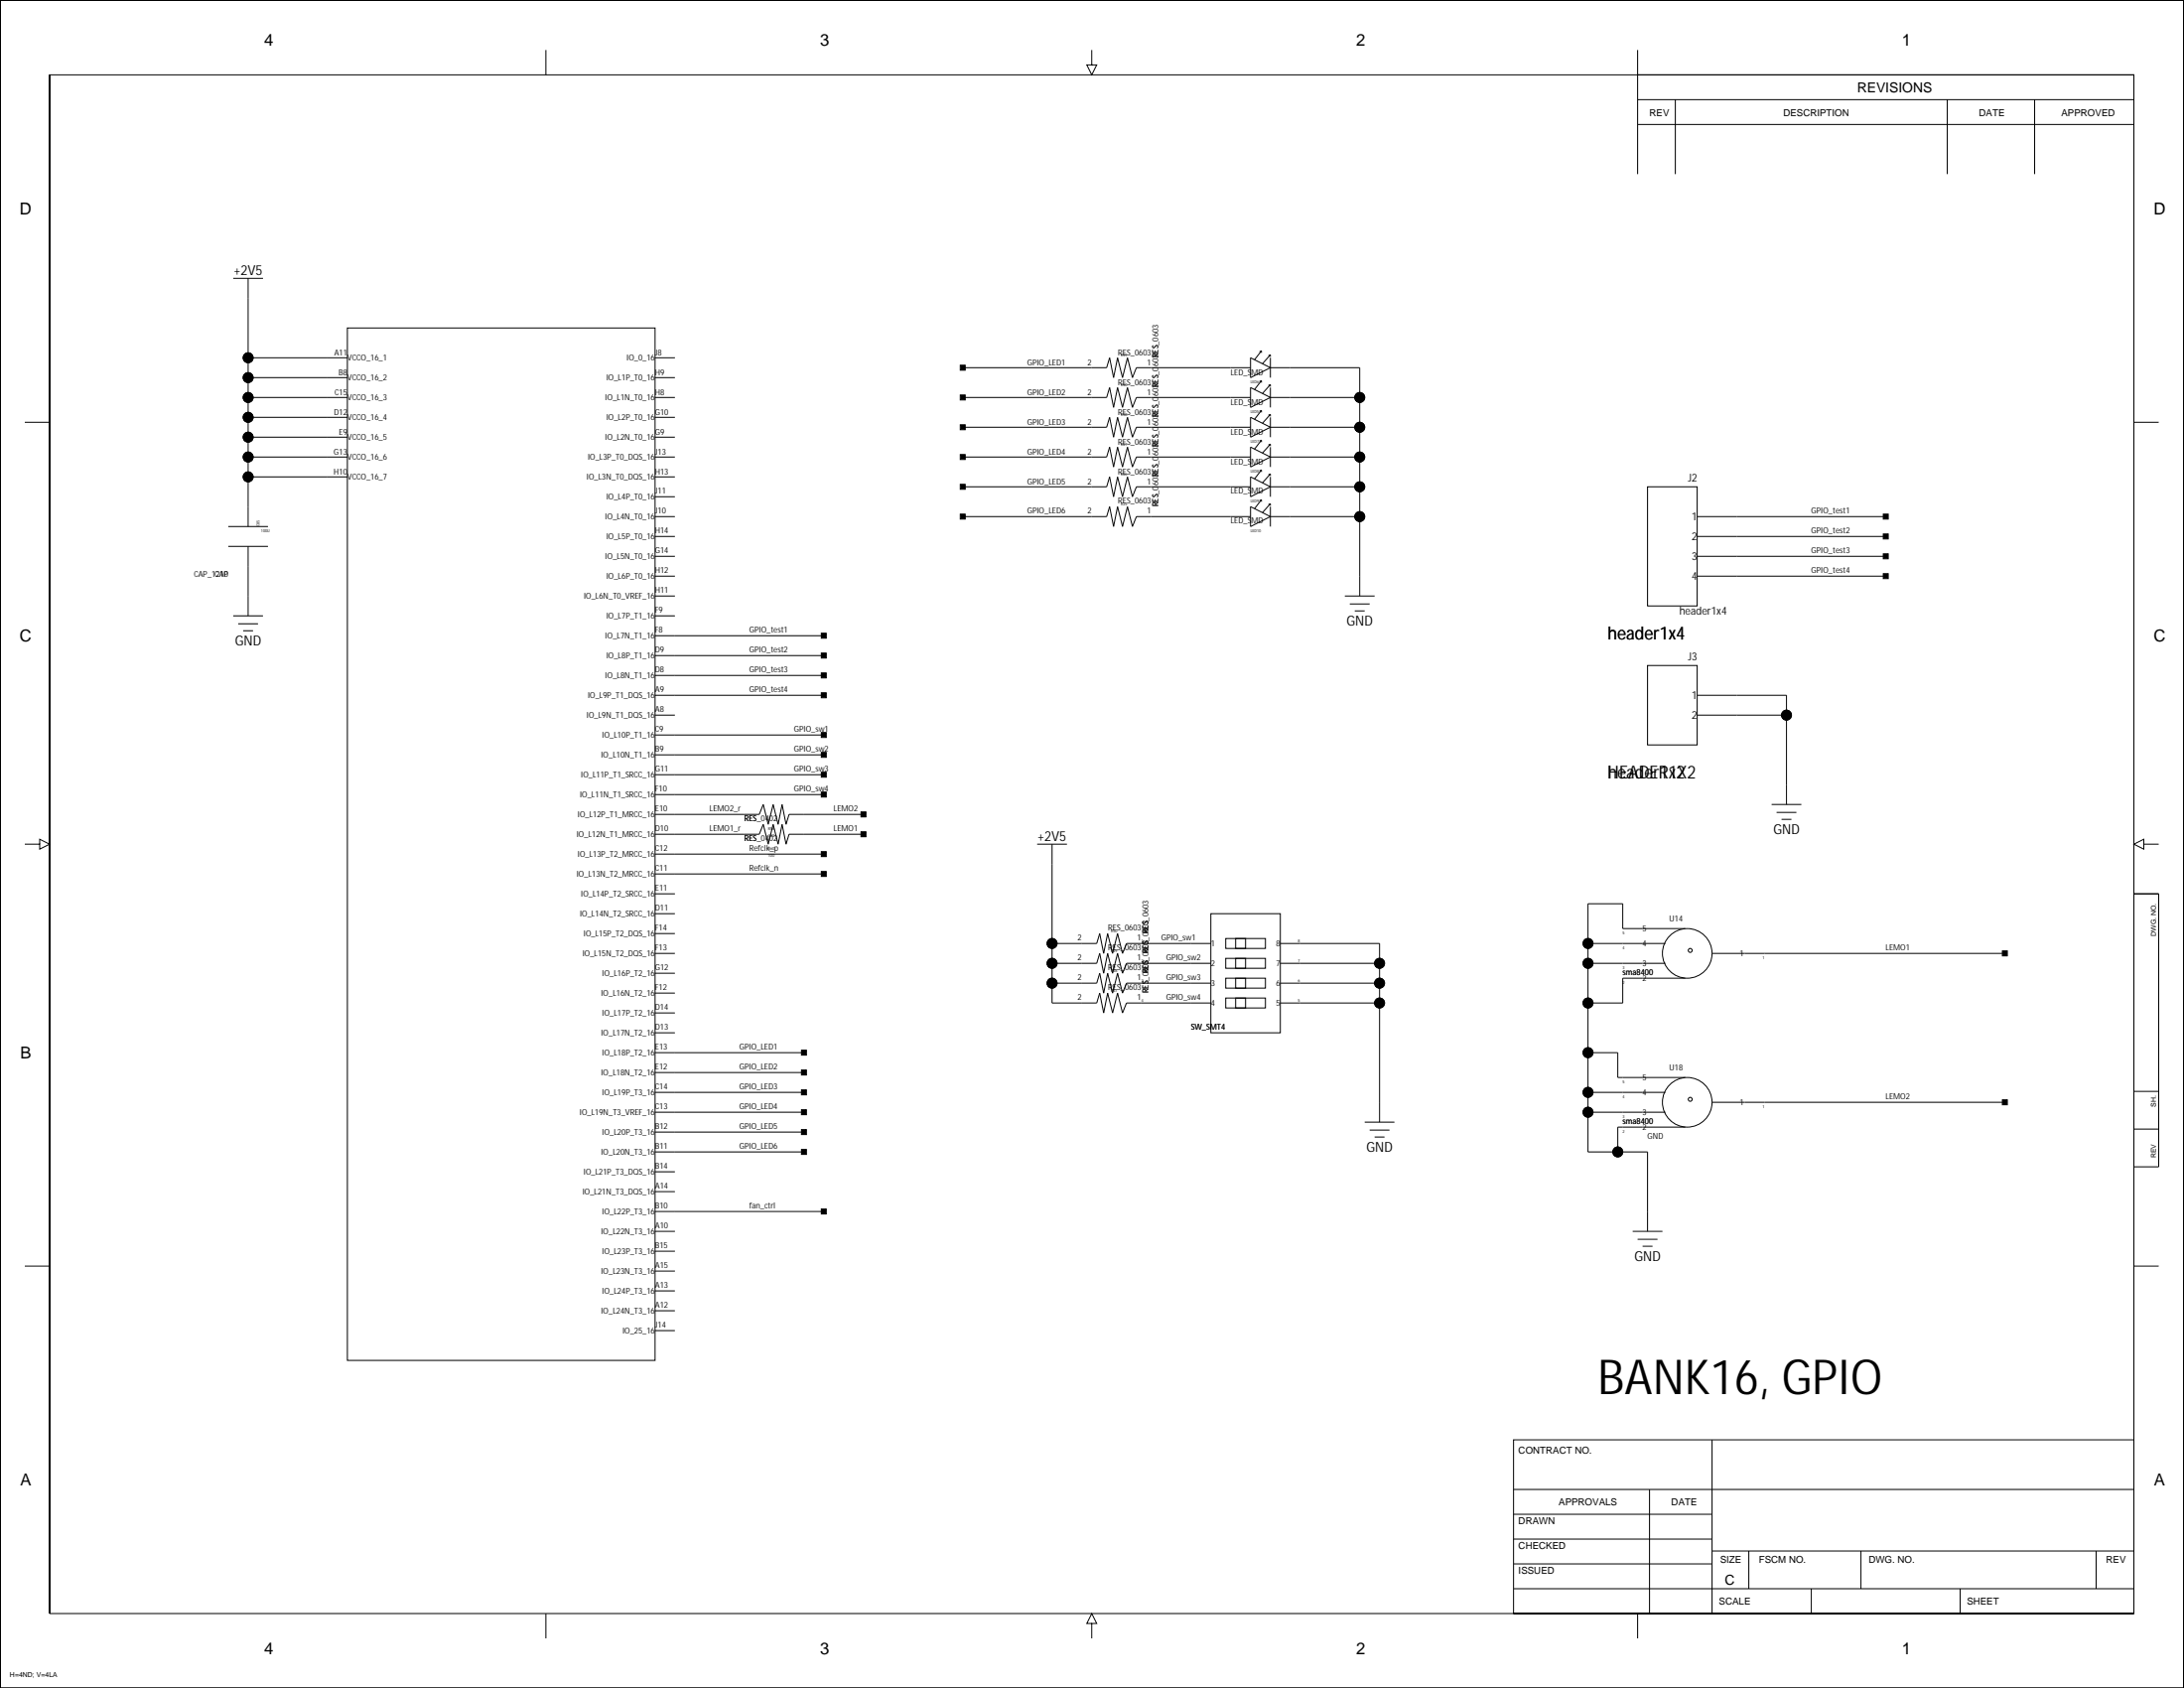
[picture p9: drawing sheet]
<svg xmlns="http://www.w3.org/2000/svg" width="559mm" height="432mm" viewBox="0 0 559 432" stroke-linecap="round" stroke-linejoin="round" font-family="sans-serif">
<g fill="none" stroke="#000" stroke-width=".25">
<path d="M0 .1h558.7v431.7h-558.7zM0 .1v431.7v-431.7h558.7v431.7h-558.7M12.7 19.1v393.7v-393.7h533.3v393.7h-533.3M139.7 12.8v6.3M279.3 12.8v3.8h-1.2l1.2 2.5 1.3-2.5h-1.3M419 19.1h127v25.4M419 12.8v31.7M419 31.8h127M419 25.5h127M428.7 25.5v19M498.2 25.5v19M520.6 25.5v19"/>
<path d="M59.7 71.2h7.6M63.5 71.2v63.5M63.5 91.5h25.4M63.5 96.6h25.4M88.9 83.9h78.7v264.1h-78.7zM167.6 91.5h5.1M167.6 96.6h5.1M246.3 94.1h36.8l.8-2.6 1 5.1 1-5.1 1.3 5.1 1.3-5.1 1.2 5.1 1.1-2.5h29.2M320 91.5l5 2.6-5 2.5zM320 99.1l5 2.6-5 2.5zM322.8 89.7v.5M322.8 97.4v.5"/>
<path d="M322.8 89.7l-.5 .3M322.8 89.7l-1.8 2.3M322.8 97.4l-.5 .2M322.8 97.4l-1.8 2.2M325 94.1h22.9v58.4M325 90.8v.5M325 91.5v5.1M325 98.4v.5M325 99.1v5.1M325 90.8l-.5 .2M325 90.8l-2 2.2M325 98.4l-.5 .2"/>
<path d="M325 98.4l-2 2.3M6.3 108h6.4M63.5 101.7h25.4M63.5 116.9h25.4M63.5 106.8h25.4M63.5 111.8h25.4M167.6 101.7h5.1M167.6 116.9h5.1M167.6 106.8h5.1M167.6 111.8h5.1M246.3 101.7h36.8l.8-2.6 1 5.1 1-5.1 1.3 5.1 1.3-5.1 1.2 5.1 1.1-2.5h29.2M246.3 109.3h36.8l.8-2.5 1 5 1-5 1.3 5 1.3-5 1.2 5 1.1-2.5h29.2"/>
<path d="M246.3 116.9h36.8l.8-2.5 1 5.1 1-5.1 1.3 5.1 1.3-5.1 1.2 5.1 1.1-2.6h29.2M320 106.8l5 2.5-5 2.5zM320 114.4l5 2.5-5 2.6zM322.8 105v.5M322.8 112.6v.5M322.8 105l-.5 .2M322.8 105l-1.8 2.3M322.8 112.6l-.5 .2M322.8 112.6l-1.8 2.3M325 106v.5M325 106.8v5M325 113.6v.5"/>
<path d="M325 114.4v5.1M325 101.7h22.9M325 109.3h22.9M325 106l-.5 .2M325 106l-2 2.3M325 116.9h22.9M325 113.6l-.5 .3M325 113.6l-2 2.3M546 108h6.3M58.4 134.7h10.2M58.4 139.8h10.2M63.5 122h25.4"/>
<path d="M63.5 139.8v17.7M167.6 137.2h5.1M167.6 132.1h5.1M167.6 122h5.1M167.6 127.1h5.1M246.3 132.1h36.8l.8-2.5 1 5.1 1-5.1 1.3 5.1 1.3-5.1 1.2 5.1 1.1-2.6h29.2M246.3 124.5h36.8l.8-2.5 1 5.1 1-5.1 1.3 5.1 1.3-5.1 1.2 5.1 1.1-2.6h29.2M320 122l5 2.5-5 2.6zM320 129.6l5 2.5-5 2.6zM322.8 120.2v.5M322.8 127.8v.5M322.8 120.2l-.5 .3"/>
<path d="M322.8 120.2l-1.8 2.3M322.8 127.8l-.5 .3M322.8 127.8l-1.8 2.3M325 132.1h22.9M325 121.2v.5M325 122v5.1M325 128.8v.6M325 129.6v5.1M325 124.5h22.9M325 121.2l-.5 .3M325 121.2l-2 2.3M325 128.8l-.5 .3"/>
<path d="M325 128.8l-2 2.3M421.5 124.5h12.7v30.5h-12.7zM434.2 137.2h48.3M434.2 132.1h48.3M59.7 157.5h7.6M60.9 159.6h5.1M167.6 147.4h5.1M167.6 142.3h5.1M167.6 152.5h5.1M167.6 157.5h5.1M344.1 152.5h7.6M345.4 154.5h5"/>
<path d="M346.6 156.3h2.6M434.2 147.4h48.3M434.2 142.3h48.3M62.2 161.4h2.6M167.6 177.9h43.2M167.6 162.6h43.2M167.6 167.7h43.2M167.6 172.8h43.2M421.5 170.2h12.7v20.4h-12.7zM434.2 177.9h22.9v27.9M167.6 182.9h5.1M167.6 188h43.2"/>
<path d="M167.6 193.1h43.2M167.6 198.2h43.2M434.2 182.9h22.9M6.3 215.9h3.9v1.3l2.5-1.3-2.5-1.2v1.2M167.6 203.3h43.2M167.6 208.3h26.7l1-2.5 1.3 5.1 1.2-5.1 1.3 5.1 1-5.1 1 5.1 .8-2.6h19M167.6 213.4h26.7l1-2.5 1.3 5 1.2-5 1.3 5 1-5 1 5 .8-2.5h19M167.6 218.5h43.2M265.4 215.9h7.6M269.2 215.9v40.7h11.4l.8-2.6 1 5.1 1-5.1 1.3 5.1 1.2-5.1 1.3 5.1 1-2.5h21.6M453.3 205.8h7.6M454.6 207.8h5"/>
<path d="M455.8 209.6h2.6M548.5 215.9v1.3l-2.5-1.3 2.5-1.2v1.2h3.8M167.6 228.6h5.1M167.6 223.6h43.2M167.6 233.7h5.1M167.6 238.8h5.1M309.8 233.7h17.8v30.5h-17.8zM431.2 237.5h-16v-6.3h-8.9v63.5h15.2v20.3M546 228.6h6.3v69.9h-6.3zM546 228.6h6.3M167.6 243.9h5.1M167.6 249h5.1"/>
<path d="M167.6 254h5.1M167.6 259.1h5.1M269.2 246.4h11.4l.8-2.5 1 5.1 1-5.1 1.3 5.1 1.2-5.1 1.3 5.1 1-2.6h21.6M269.2 241.3h11.4l.8-2.5 1 5.1 1-5.1 1.3 5.1 1.2-5.1 1.3 5.1 1-2.6h21.6M269.2 251.5h11.4l.8-2.5 1 5 1-5 1.3 5 1.2-5 1.3 5 1-2.5h21.6M313.6 240.1h10.2v2.5h-10.2zM313.6 245.2h10.2v2.5h-10.2zM313.6 250.2h10.2v2.6h-10.2zM313.6 255.3h10.2v2.5h-10.2zM316.2 240.1h2.5v2.5h-2.5zM316.2 245.2h2.5v2.5h-2.5zM316.2 250.2h2.5v2.6h-2.5z"/>
<path d="M316.2 255.3h2.5v2.5h-2.5zM327.6 246.4h25.4M327.6 241.3h25.4v45.8M327.6 251.5h25.4M327.6 256.6h25.4M406.3 246.4h19.8M406.3 241.3h19.8M429.2 249.5h.1M431.2 250.2h-16v6.4h-8.9M438.1 243.9h74.9M167.6 279.4h38.1M167.6 264.2h5.1"/>
<path d="M167.6 269.3h38.1M167.6 274.4h38.1M406.3 269.3h7.6v6.3h17.3M406.3 279.4h19.8M546 279.2h6.3M167.6 284.5h38.1M167.6 289.6h38.1M167.6 294.7h38.1M167.6 299.7h5.1M349.2 287.1h7.6M350.4 289.1h5.1M351.7 290.9h2.5"/>
<path d="M406.3 284.5h19.8M429.2 287.6h.1M431.2 288.3h-17.3v6.4M438.1 282h74.9M546 288.8h6.3M167.6 315h5.1M167.6 304.8h5.1M167.6 309.9h43.2M417.7 315h7.7M419 317h5.1M420.3 318.8h2.5M6.3 323.9h6.4"/>
<path d="M167.6 320.1h5.1M167.6 325.1h5.1M167.6 330.2h5.1M167.6 335.3h5.1M546 323.9h6.3M167.6 340.4h5.1M438.1 368.3v44.5M387.3 381h158.7M387.3 393.7h50.8M387.3 387.4h50.8M422.1 381v31.8M438.1 396.8h107.9"/>
<path d="M447.4 396.8v9.6M476.1 396.8v9.6M536.3 396.8v9.6M139.7 412.8v6.3M279.3 415.3h-1.2l1.2-2.5 1.3 2.5h-1.3v3.8M387.3 412.8h158.7h-158.7v-44.5h158.7v44.5M387.3 406.4h158.7M387.3 400.1h50.8M419 412.8v6.3M463.4 406.4v6.4M501.5 406.4v6.4"/>
<circle cx="63.5" cy="96.6" r="1.27"/>
<circle cx="63.5" cy="91.5" r="1.27"/>
<circle cx="63.5" cy="111.8" r="1.27"/>
<circle cx="63.5" cy="116.9" r="1.27"/>
<circle cx="63.5" cy="106.8" r="1.27"/>
<circle cx="63.5" cy="101.7" r="1.27"/>
<circle cx="347.9" cy="116.9" r="1.27"/>
<circle cx="347.9" cy="101.7" r="1.27"/>
<circle cx="347.9" cy="109.3" r="1.27"/>
<circle cx="63.5" cy="122" r="1.27"/>
<circle cx="347.9" cy="132.1" r="1.27"/>
<circle cx="347.9" cy="124.5" r="1.27"/>
<circle cx="457.1" cy="182.9" r="1.27"/>
<circle cx="269.2" cy="251.5" r="1.27"/>
<circle cx="269.2" cy="241.3" r="1.27"/>
<circle cx="269.2" cy="246.4" r="1.27"/>
<circle cx="353" cy="251.5" r="1.27"/>
<circle cx="353" cy="256.6" r="1.27"/>
<circle cx="353" cy="246.4" r="1.27"/>
<circle cx="406.3" cy="241.3" r="1.27"/>
<circle cx="406.3" cy="256.6" r="1.27"/>
<circle cx="406.3" cy="246.4" r="1.27"/>
<circle cx="431.7" cy="243.9" r="6.3"/>
<circle cx="432.5" cy="243.1" r=".51"/>
<circle cx="406.3" cy="279.4" r="1.27"/>
<circle cx="406.3" cy="269.3" r="1.27"/>
<circle cx="406.3" cy="284.5" r="1.27"/>
<circle cx="413.9" cy="294.7" r="1.27"/>
<circle cx="431.7" cy="282" r="6.3"/>
<circle cx="432.5" cy="281.2" r=".51"/>
</g>
<g fill="#000" stroke="#000" stroke-width=".25">
<path d="M245.7 93.4h1.3v1.3h-1.3z" fill-rule="evenodd"/>
<path d="M245.7 101h1.3v1.3h-1.3z" fill-rule="evenodd"/>
<path d="M245.7 108.7h1.3v1.2h-1.3z" fill-rule="evenodd"/>
<path d="M245.7 116.3h1.3v1.2h-1.3z" fill-rule="evenodd"/>
<path d="M245.7 123.9h1.3v1.3h-1.3z" fill-rule="evenodd"/>
<path d="M245.7 131.5h1.3v1.3h-1.3z" fill-rule="evenodd"/>
<path d="M481.9 131.5h1.2v1.3h-1.2z" fill-rule="evenodd"/>
<path d="M481.9 136.6h1.2v1.3h-1.2z" fill-rule="evenodd"/>
<path d="M481.9 141.7h1.2v1.2h-1.2z" fill-rule="evenodd"/>
<path d="M481.9 146.7h1.2v1.3h-1.2z" fill-rule="evenodd"/>
<path d="M210.1 162h1.3v1.3h-1.3z" fill-rule="evenodd"/>
<path d="M210.1 167.1h1.3v1.2h-1.3z" fill-rule="evenodd"/>
<path d="M210.1 172.1h1.3v1.3h-1.3z" fill-rule="evenodd"/>
<path d="M210.1 177.2h1.3v1.3h-1.3z" fill-rule="evenodd"/>
<path d="M210.1 187.4h1.3v1.3h-1.3z" fill-rule="evenodd"/>
<path d="M210.1 197.5h1.3v1.3h-1.3z" fill-rule="evenodd"/>
<path d="M210.1 192.5h1.3v1.2h-1.3z" fill-rule="evenodd"/>
<path d="M210.1 202.6h1.3v1.3h-1.3z" fill-rule="evenodd"/>
<path d="M210.1 217.9h1.3v1.2h-1.3z" fill-rule="evenodd"/>
<path d="M220.3 207.7h1.3v1.3h-1.3z" fill-rule="evenodd"/>
<path d="M220.3 212.8h1.3v1.2h-1.3z" fill-rule="evenodd"/>
<path d="M210.1 222.9h1.3v1.3h-1.3z" fill-rule="evenodd"/>
<path d="M512.3 243.2h1.3v1.3h-1.3z" fill-rule="evenodd"/>
<path d="M205.1 268.6h1.2v1.3h-1.2z" fill-rule="evenodd"/>
<path d="M205.1 273.7h1.2v1.3h-1.2z" fill-rule="evenodd"/>
<path d="M205.1 278.8h1.2v1.3h-1.2z" fill-rule="evenodd"/>
<path d="M205.1 283.9h1.2v1.2h-1.2z" fill-rule="evenodd"/>
<path d="M205.1 289h1.2v1.2h-1.2z" fill-rule="evenodd"/>
<path d="M205.1 294h1.2v1.3h-1.2z" fill-rule="evenodd"/>
<path d="M512.3 281.3h1.3v1.3h-1.3z" fill-rule="evenodd"/>
<path d="M210.1 309.3h1.3v1.2h-1.3z" fill-rule="evenodd"/>
<circle cx="63.5" cy="96.6" r="1.27"/>
<circle cx="63.5" cy="91.5" r="1.27"/>
<circle cx="63.5" cy="111.8" r="1.27"/>
<circle cx="63.5" cy="116.9" r="1.27"/>
<circle cx="63.5" cy="106.8" r="1.27"/>
<circle cx="63.5" cy="101.7" r="1.27"/>
<circle cx="347.9" cy="116.9" r="1.27"/>
<circle cx="347.9" cy="101.7" r="1.27"/>
<circle cx="347.9" cy="109.3" r="1.27"/>
<circle cx="63.5" cy="122" r="1.27"/>
<circle cx="347.9" cy="132.1" r="1.27"/>
<circle cx="347.9" cy="124.5" r="1.27"/>
<circle cx="457.1" cy="182.9" r="1.27"/>
<circle cx="269.2" cy="251.5" r="1.27"/>
<circle cx="269.2" cy="241.3" r="1.27"/>
<circle cx="269.2" cy="246.4" r="1.27"/>
<circle cx="353" cy="251.5" r="1.27"/>
<circle cx="353" cy="256.6" r="1.27"/>
<circle cx="353" cy="246.4" r="1.27"/>
<circle cx="406.3" cy="241.3" r="1.27"/>
<circle cx="406.3" cy="256.6" r="1.27"/>
<circle cx="406.3" cy="246.4" r="1.27"/>
<circle cx="406.3" cy="279.4" r="1.27"/>
<circle cx="406.3" cy="269.3" r="1.27"/>
<circle cx="406.3" cy="284.5" r="1.27"/>
<circle cx="413.9" cy="294.7" r="1.27"/>
</g>
<text font-size="12.3" x="408.8" y="356.6">BANK16, GPIO</text>
<g font-size="4.6">
<text x="411.4" y="163.6">header1x4</text>
<text x="411.4" y="199.2">header1x2</text>
<text x="411.4" y="199.2">HEADER1X2</text>
</g>
<g font-size="4.2">
<text x="67.6" y="11.8">4</text>
<text x="209.8" y="11.8">3</text>
<text x="347" y="11.8">2</text>
<text x="486.6" y="11.8">1</text>
<text x="5.1" y="54.9">D</text>
<text x="551" y="54.9">D</text>
<text x="5.1" y="164.1">C</text>
<text x="551" y="164.1">C</text>
<text x="5.2" y="270.8">B</text>
<text x="5.2" y="380">A</text>
<text x="551.2" y="380">A</text>
<text x="67.6" y="423.2">4</text>
<text x="209.8" y="423.2">3</text>
<text x="347" y="423.2">2</text>
<text x="486.6" y="423.2">1</text>
</g>
<g font-size="3.5">
<text x="475.2" y="23.7">REVISIONS</text>
<text x="59.8" y="70.3">+2V5</text>
<text x="344.5" y="160">GND</text>
<text x="60.1" y="165.1">GND</text>
<text x="265.5" y="215.1">+2V5</text>
<text x="453.7" y="213.3">GND</text>
<text x="349.6" y="294.6">GND</text>
<text x="418.2" y="322.5">GND</text>
<text x="441.4" y="405.4">C</text>
</g>
<g font-size="2.8">
<text x="431.9" y="123.1">J2</text>
<text x="432.8" y="133.1">1</text>
<text x="432.8" y="143.2">3</text>
<text x="432.8" y="138.2">2</text>
<text x="432.8" y="148.3">4</text>
<text x="429.7" y="157.1">header1x4</text>
<text x="431.9" y="168.8">J3</text>
<text x="432.8" y="178.8">1</text>
<text x="432.8" y="183.9">2</text>
</g>
<g font-size="2.5">
<text x="422.1" y="29.7">REV</text>
<text x="456.3" y="29.7">DESCRIPTION</text>
<text x="506.4" y="29.7">DATE</text>
<text x="527.4" y="29.7">APPROVED</text>
<text x="388.5" y="371.7">CONTRACT NO.</text>
<text x="388.5" y="389.8">DRAWN</text>
<text x="398.8" y="384.9">APPROVALS</text>
<text x="427.6" y="384.9">DATE</text>
<text x="388.5" y="396.1">CHECKED</text>
<text x="440.1" y="399.7">SIZE</text>
<text x="450" y="399.7">FSCM NO.</text>
<text x="478.1" y="399.7">DWG. NO.</text>
<text x="538.9" y="399.7">REV</text>
<text x="388.5" y="402.5">ISSUED</text>
<text x="439.8" y="410.3">SCALE</text>
<text x="503.3" y="410.3">SHEET</text>
</g>
<g font-size="2.1">
<text x="85.5" y="90.8">A11</text>
<text x="86.6" y="95.9">B8</text>
<text x="88.9" y="92.2">VCCO_16_1</text>
<text x="160.3" y="92.2">IO_0_16</text>
<text x="167.6" y="95.9">H9</text>
<text x="167.6" y="90.8">J8</text>
<text x="262.8" y="93.4">GPIO_LED1</text>
<text x="278.3" y="93.4">2</text>
<text x="286.1" y="90.8">RES_0603</text>
<text x="293.5" y="93.4">1</text>
<text x="296.4" y="91.5" transform="rotate(-90 296.4 91.5)">RES_0603</text>
<text x="296.4" y="91.5" transform="rotate(-90 296.4 91.5)">RES</text>
<text x="314.9" y="95.9">LED_SMD</text>
<text x="85.6" y="101">C15</text>
<text x="88.9" y="97.3">VCCO_16_2</text>
<text x="155.1" y="97.3">IO_L1P_T0_16</text>
<text x="167.6" y="101">H8</text>
<text x="262.8" y="101">GPIO_LED2</text>
<text x="278.3" y="101">2</text>
<text x="286.1" y="98.4">RES_0603</text>
<text x="293.5" y="101">1</text>
<text x="296.4" y="99.1" transform="rotate(-90 296.4 99.1)">RES_0603</text>
<text x="85.5" y="106">D12</text>
<text x="88.9" y="102.4">VCCO_16_3</text>
<text x="88.9" y="107.5">VCCO_16_4</text>
<text x="154.8" y="102.4">IO_L1N_T0_16</text>
<text x="155.1" y="107.5">IO_L2P_T0_16</text>
<text x="167.6" y="106">G10</text>
<text x="286.1" y="106">RES_0603</text>
<text x="296.4" y="106.8" transform="rotate(-90 296.4 106.8)">RES_0603</text>
<text x="296.4" y="106.8" transform="rotate(-90 296.4 106.8)">RES</text>
<text x="314.9" y="103.5">LED_SMD</text>
<text x="86.8" y="111.1">E9</text>
<text x="88.9" y="112.5">VCCO_16_5</text>
<text x="154.8" y="112.5">IO_L2N_T0_16</text>
<text x="167.6" y="111.1">G9</text>
<text x="262.8" y="108.6">GPIO_LED3</text>
<text x="278.3" y="108.6">2</text>
<text x="286.1" y="113.7">RES_0603</text>
<text x="293.5" y="108.6">1</text>
<text x="314.9" y="111.1">LED_SMD</text>
<text x="85.4" y="116.2">G13</text>
<text x="88.9" y="117.6">VCCO_16_6</text>
<text x="150.4" y="117.6">IO_L3P_T0_DQS_16</text>
<text x="167.6" y="116.2">J13</text>
<text x="262.8" y="116.2">GPIO_LED4</text>
<text x="278.3" y="116.2">2</text>
<text x="293.5" y="116.2">1</text>
<text x="296.4" y="114.4" transform="rotate(-90 296.4 114.4)">RES_0603</text>
<text x="314.9" y="118.7">LED_SMD</text>
<text x="85.4" y="121.3">H10</text>
<text x="88.9" y="122.7">VCCO_16_7</text>
<text x="150.1" y="122.7">IO_L3N_T0_DQS_16</text>
<text x="167.6" y="121.3">H13</text>
<text x="262.8" y="123.8">GPIO_LED5</text>
<text x="278.3" y="123.8">2</text>
<text x="286.1" y="121.3">RES_0603</text>
<text x="293.5" y="123.8">1</text>
<text x="296.4" y="122" transform="rotate(-90 296.4 122)">RES_0603</text>
<text x="296.4" y="122" transform="rotate(-90 296.4 122)">RES</text>
<text x="155.1" y="127.8">IO_L4P_T0_16</text>
<text x="167.6" y="131.4">J10</text>
<text x="167.6" y="126.4">J11</text>
<text x="262.8" y="131.4">GPIO_LED6</text>
<text x="278.3" y="131.4">2</text>
<text x="286.1" y="128.9">RES_0603</text>
<text x="293.5" y="131.4">1</text>
<text x="296.4" y="129.6" transform="rotate(-90 296.4 129.6)">RES_0603</text>
<text x="314.9" y="126.4">LED_SMD</text>
<text x="463.4" y="131.4">GPIO_test1</text>
<text x="154.8" y="132.9">IO_L4N_T0_16</text>
<text x="155.1" y="137.9">IO_L5P_T0_16</text>
<text x="167.6" y="136.5">H14</text>
<text x="314.9" y="134">LED_SMD</text>
<text x="463.4" y="136.5">GPIO_test2</text>
<text x="154.8" y="143">IO_L5N_T0_16</text>
<text x="167.6" y="141.6">G14</text>
<text x="463.4" y="141.6">GPIO_test3</text>
<text x="49.6" y="147.7">CAP_1210</text>
<text x="54.9" y="147.7">CAP</text>
<text x="155.1" y="148.1">IO_L6P_T0_16</text>
<text x="167.6" y="146.7">H12</text>
<text x="463.4" y="146.7">GPIO_test4</text>
<text x="149.4" y="153.2">IO_L6N_T0_VREF_16</text>
<text x="167.6" y="151.8">H11</text>
<text x="155.1" y="158.2">IO_L7P_T1_16</text>
<text x="167.6" y="161.9">F8</text>
<text x="167.6" y="156.8">F9</text>
<text x="191.7" y="161.9">GPIO_test1</text>
<text x="154.8" y="163.3">IO_L7N_T1_16</text>
<text x="167.6" y="167">D9</text>
<text x="191.7" y="167">GPIO_test2</text>
<text x="154.8" y="173.5">IO_L8N_T1_16</text>
<text x="155.1" y="168.4">IO_L8P_T1_16</text>
<text x="167.6" y="172.1">D8</text>
<text x="191.7" y="172.1">GPIO_test3</text>
<text x="150.4" y="178.6">IO_L9P_T1_DQS_16</text>
<text x="167.6" y="177.2">A9</text>
<text x="191.7" y="177.2">GPIO_test4</text>
<text x="150.1" y="183.6">IO_L9N_T1_DQS_16</text>
<text x="167.6" y="182.2">A8</text>
<text x="154.1" y="188.7">IO_L10P_T1_16</text>
<text x="167.6" y="187.3">C9</text>
<text x="203.2" y="187.3">GPIO_sw1</text>
<text x="153.8" y="193.8">IO_L10N_T1_16</text>
<text x="167.6" y="197.5">G11</text>
<text x="167.6" y="192.4">B9</text>
<text x="203.2" y="197.5">GPIO_sw3</text>
<text x="203.2" y="192.4">GPIO_sw2</text>
<text x="148.4" y="204">IO_L11N_T1_SRCC_16</text>
<text x="148.6" y="198.9">IO_L11P_T1_SRCC_16</text>
<text x="167.6" y="202.5">F10</text>
<text x="203.2" y="202.5">GPIO_sw4</text>
<text x="147.8" y="209">IO_L12P_T1_MRCC_16</text>
<text x="167.6" y="207.6">E10</text>
<text x="181.6" y="207.6">LEMO2_r</text>
<text x="213.3" y="207.6">LEMO2</text>
<text x="147.5" y="214.1">IO_L12N_T1_MRCC_16</text>
<text x="167.6" y="212.7">D10</text>
<text x="181.6" y="212.7">LEMO1_r</text>
<text x="190.5" y="210.2">RES_0402</text>
<text x="190.5" y="210.2">RES</text>
<text x="190.5" y="215.2">RES_0402</text>
<text x="190.5" y="215.2">RES</text>
<text x="213.3" y="212.7">LEMO1</text>
<text x="147.8" y="219.2">IO_L13P_T2_MRCC_16</text>
<text x="167.6" y="217.8">C12</text>
<text x="191.7" y="217.8">Refclk_p</text>
<text x="147.5" y="224.3">IO_L13N_T2_MRCC_16</text>
<text x="167.6" y="227.9">E11</text>
<text x="167.6" y="222.9">C11</text>
<text x="191.7" y="222.9">Refclk_n</text>
<text x="148.6" y="229.4">IO_L14P_T2_SRCC_16</text>
<text x="167.6" y="233">D11</text>
<text x="148.4" y="234.4">IO_L14N_T2_SRCC_16</text>
<text x="149.3" y="239.5">IO_L15P_T2_DQS_16</text>
<text x="167.6" y="238.1">F14</text>
<text x="283.5" y="238.1">RES_0603</text>
<text x="293.9" y="238.8" transform="rotate(-90 293.9 238.8)">RES</text>
<text x="420.3" y="238.2">5</text>
<text x="427.1" y="235.7">U14</text>
<text x="149" y="244.6">IO_L15N_T2_DQS_16</text>
<text x="167.6" y="243.2">F13</text>
<text x="275.7" y="245.7">2</text>
<text x="275.7" y="240.6">2</text>
<text x="283.5" y="243.2">RES_0603</text>
<text x="291" y="245.7">1</text>
<text x="291" y="240.6">1</text>
<text x="297.1" y="240.6">GPIO_sw1</text>
<text x="298.4" y="245.7">GPIO_sw2</text>
<text x="309.8" y="242">1</text>
<text x="326.5" y="242">8</text>
<text x="420.3" y="242">4</text>
<text x="445.1" y="244.6">1</text>
<text x="482.5" y="243.2">LEMO1</text>
<text x="154.1" y="249.7">IO_L16P_T2_16</text>
<text x="167.6" y="248.3">G12</text>
<text x="275.7" y="250.8">2</text>
<text x="283.5" y="248.3">RES_0603</text>
<text x="291" y="250.8">1</text>
<text x="293.9" y="249" transform="rotate(-90 293.9 249)">RES_0603 RES_0603</text>
<text x="293.9" y="249" transform="rotate(-90 293.9 249)">RES</text>
<text x="298.4" y="250.8">GPIO_sw3</text>
<text x="309.8" y="247.1">2</text>
<text x="326.5" y="247.1">7</text>
<text x="415.2" y="249.5">sma8400</text>
<text x="420.3" y="250.9">2</text>
<text x="420.3" y="247.1">3</text>
<text x="153.8" y="254.7">IO_L16N_T2_16</text>
<text x="167.6" y="253.3">F12</text>
<text x="275.7" y="255.9">2</text>
<text x="283.5" y="253.3">RES_0603</text>
<text x="291" y="255.9">1</text>
<text x="293.9" y="254" transform="rotate(-90 293.9 254)">RES_0603 RES_0603</text>
<text x="298.4" y="255.9">GPIO_sw4</text>
<text x="309.8" y="252.2">3</text>
<text x="309.8" y="257.3">4</text>
<text x="326.5" y="257.3">5</text>
<text x="326.5" y="252.2">6</text>
<text x="154.1" y="259.8">IO_L17P_T2_16</text>
<text x="167.6" y="263.5">D13</text>
<text x="167.6" y="258.4">D14</text>
<text x="304.7" y="263.5">SW_SMT4</text>
<text x="153.8" y="264.9">IO_L17N_T2_16</text>
<text x="154.1" y="270">IO_L18P_T2_16</text>
<text x="167.6" y="268.6">E13</text>
<text x="189.2" y="268.6">GPIO_LED1</text>
<text x="153.8" y="275.1">IO_L18N_T2_16</text>
<text x="167.6" y="273.7">E12</text>
<text x="189.2" y="273.7">GPIO_LED2</text>
<text x="427.1" y="273.8">U18</text>
<text x="154.1" y="280.1">IO_L19P_T3_16</text>
<text x="167.6" y="278.7">C14</text>
<text x="189.2" y="278.7">GPIO_LED3</text>
<text x="420.3" y="276.3">5</text>
<text x="420.3" y="280.1">4</text>
<text x="482.5" y="281.3">LEMO2</text>
<text x="148.3" y="285.2">IO_L19N_T3_VREF_16</text>
<text x="167.6" y="283.8">C13</text>
<text x="189.2" y="283.8">GPIO_LED4</text>
<text x="415.2" y="287.6">sma8400</text>
<text x="420.3" y="285.2">3</text>
<text x="445.1" y="282.7">1</text>
<text x="154.1" y="290.3">IO_L20P_T3_16</text>
<text x="167.6" y="294">B11</text>
<text x="167.6" y="288.9">B12</text>
<text x="189.2" y="288.9">GPIO_LED5</text>
<text x="189.2" y="294">GPIO_LED6</text>
<text x="420.3" y="289">2</text>
<text x="421.5" y="291.4">GND</text>
<text x="153.8" y="295.4">IO_L20N_T3_16</text>
<text x="167.6" y="299">B14</text>
<text x="149" y="305.5">IO_L21N_T3_DQS_16</text>
<text x="149.3" y="300.5">IO_L21P_T3_DQS_16</text>
<text x="167.6" y="304.1">A14</text>
<text x="154.1" y="310.6">IO_L22P_T3_16</text>
<text x="167.6" y="309.2">B10</text>
<text x="191.7" y="309.2">fan_ctrl</text>
<text x="153.8" y="315.7">IO_L22N_T3_16</text>
<text x="167.6" y="314.3">A10</text>
<text x="154.1" y="320.8">IO_L23P_T3_16</text>
<text x="167.6" y="319.4">B15</text>
<text x="153.8" y="325.8">IO_L23N_T3_16</text>
<text x="167.6" y="329.5">A13</text>
<text x="167.6" y="324.4">A15</text>
<text x="154.1" y="330.9">IO_L24P_T3_16</text>
<text x="167.6" y="334.6">A12</text>
<text x="153.8" y="336">IO_L24N_T3_16</text>
<text x="159.3" y="341.1">IO_25_16</text>
<text x="167.6" y="339.7">J14</text>
</g>
<g font-size="1.8">
<text x="551.7" y="239.5" transform="rotate(-90 551.7 239.5)">DWG. NO.</text>
<text x="551.7" y="283.2" transform="rotate(-90 551.7 283.2)">SH.</text>
<text x="551.7" y="296.2" transform="rotate(-90 551.7 296.2)">REV</text>
<text x="2.5" y="428.9">H=4ND; V=4LA</text>
</g>
<g font-size="1.1">
<text x="286.8" y="91.2">R39</text>
<text x="286.8" y="98.8">R40</text>
<text x="320" y="98">LED6</text>
<text x="286.8" y="106.4">R38</text>
<text x="320" y="105.6">LED5</text>
<text x="320" y="113.3">LED7</text>
<text x="286.8" y="114">R27</text>
<text x="286.8" y="121.6">R26</text>
<text x="320" y="120.9">LED8</text>
<text x="286.8" y="129.2">R25</text>
<text x="320" y="128.5">LED9</text>
<text x="66.4" y="134.7" transform="rotate(-90 66.4 134.7)">C85</text>
<text x="66.8" y="136.1">100U</text>
<text x="320" y="136.1">LED10</text>
<text x="196.6" y="212.3">R56</text>
<text x="196.6" y="214.1">100</text>
<text x="196.6" y="217.4">R60</text>
<text x="196.6" y="219.1">100</text>
<text x="284.3" y="238.4">R50</text>
<text x="415.2" y="238.9">5</text>
<text x="284.3" y="243.5">R49</text>
<text x="292" y="241">1</text>
<text x="332.1" y="241">8</text>
<text x="415.2" y="242.8">4</text>
<text x="451" y="245.3">1</text>
<text x="284.3" y="248.6">R48</text>
<text x="292" y="251.1">3</text>
<text x="292" y="246.1">2</text>
<text x="332.1" y="246.1">7</text>
<text x="332.1" y="251.1">6</text>
<text x="415.2" y="247.8">3</text>
<text x="415.2" y="251.6">2</text>
<text x="284.3" y="253.7">R47</text>
<text x="292" y="256.2">4</text>
<text x="332.1" y="256.2">5</text>
<text x="415.2" y="280.8">4</text>
<text x="415.2" y="277">5</text>
<text x="415.2" y="285.9">3</text>
<text x="451" y="283.4">1</text>
<text x="415.2" y="289.7">2</text>
</g>
</svg>
